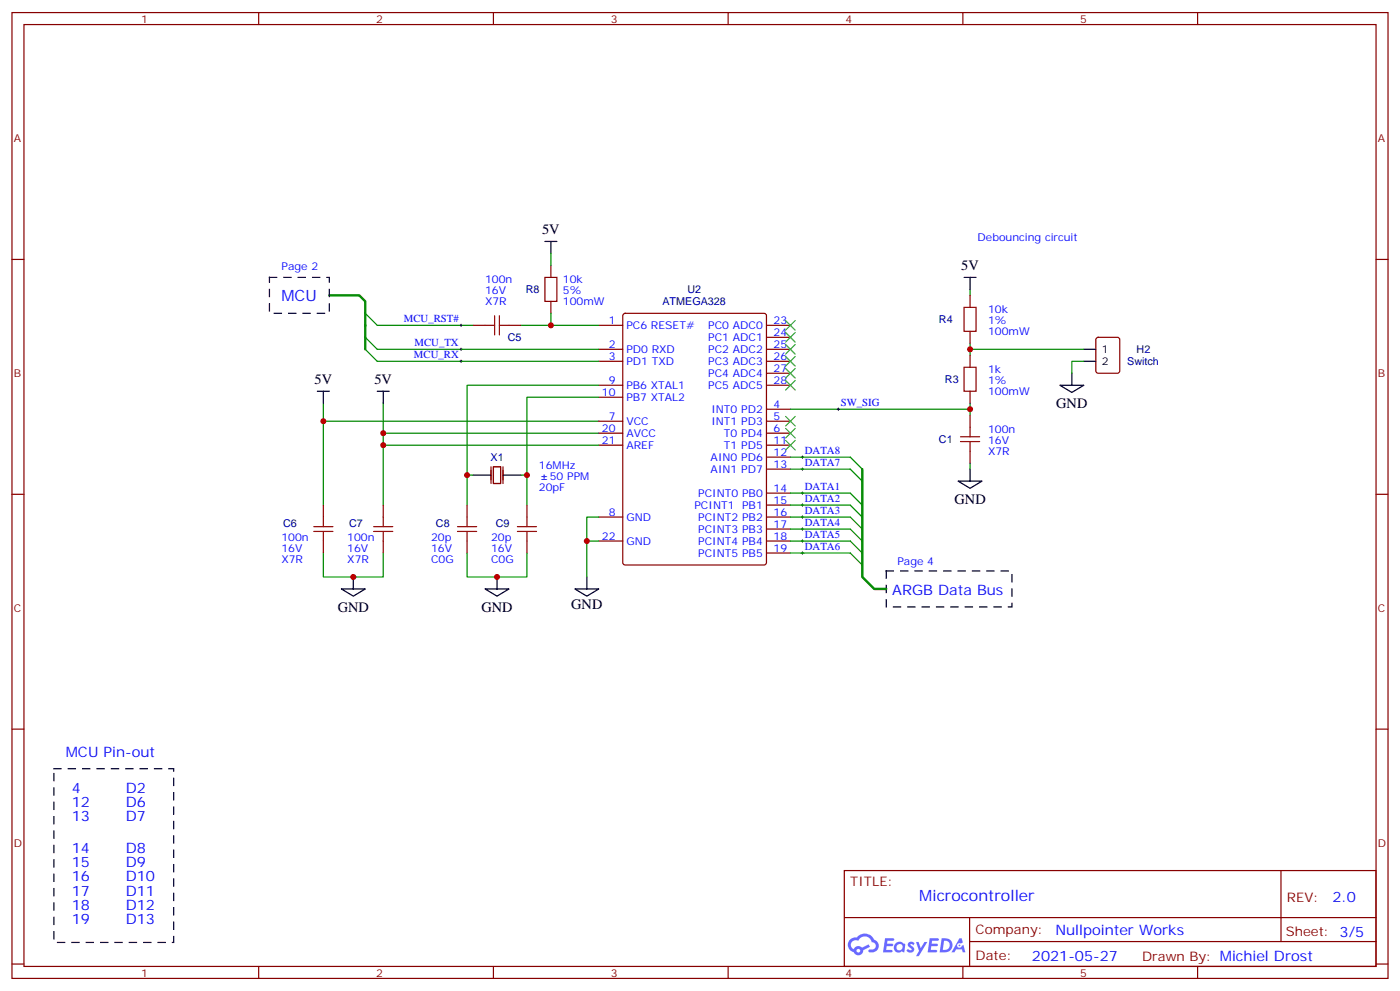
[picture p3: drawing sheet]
<svg xmlns="http://www.w3.org/2000/svg" width="412mm" height="292mm" viewBox="0 0 412 292" stroke-linecap="round" stroke-linejoin="round" font-family="sans-serif">
<g fill="none" stroke="#870000" stroke-width=".35">
<path d="M3.5 3.7h405.4v284.3h-405.4zM7.1 7.2h398.2v277.3h-398.2zM76.2 3.7v3.5M145.3 3.7v3.5M214.5 3.7v3.5M283.6 3.7v3.5M352.8 3.7v3.5M3.5 76.4h3.6M405.3 76.4h3.6M3.5 145.5h3.6M405.3 145.5h3.6M3.5 214.7h3.6"/>
<path d="M405.3 214.7h3.6M248.7 256.3h156.6v28.2h-156.6zM377.3 256.3v20.9M248.7 270.1h156.5M285.6 277.2h119.6M285.6 270.1v14.2M3.5 283.8h3.6M76.2 284.5v3.5M145.3 284.5v3.5M214.5 284.5v3.5M283.6 284.5v3.5M352.8 284.5v3.5"/>
<path d="M405.3 283.8h3.6"/>
</g>
<g fill="#5487ff">
<path d="M267.7 277.5a1.22 1.22 0 0 1 1.7 .2l-.4 .6a.47 .47 0 0 0-.3-.4 .47 .47 0 0 0-.5 .2l.1 .2a1.14 1.14 0 0 1 .8 1.8 1.14 1.14 0 0 1-1.9 0l-.2-.2 .5-.6 .7 .5a.29 .29 0 0 0 .3-.3 .29 .29 0 0 0-.2-.3 1.04 1.04 0 0 1-.6-1.7z"/>
<path d="M260.7 276.2h2.4l.3 .2-.2 .5-1.8 .1-.1 .8h1.5l.3 .4-.3 .4h-1.6l-.2 1.1h1.7l.2 .3-.2 .3-2.6 .1z"/>
<path d="M273.8 276.2h2.4l.3 .2-.1 .5-1.8 .1-.2 .8h1.6l.3 .4-.4 .4-1.6-.1-.1 1.1 1.7 .1 .2 .3-.2 .3-2.6 .1z"/>
<path d="M282.6 276.2h.7l.3 1.3-.6 .3a.69 .69 0 0 0-1 .3 .69 .69 0 0 0 .4 .9 .69 .69 0 0 0 .9-.6l.5-.2 .6 2.2h-.8l-.2-.9h-1.8l-.5 .9h-.8z"/>
<path d="M269.8 277.3h.8l.6 1.8 1.1-1.8h.9l-2.6 4.2h-.8l.9-1.5z"/>
<path d="M277.4 276.2l-.6 4.2h1.3a2.11 2.11 0 0 0 2.5-2.1 2.11 2.11 0 0 0-2.5-2.1zM278.1 277a1.39 1.39 0 0 1 1.7 1.4 1.39 1.39 0 0 1-1.8 1.2h-.3z"/>
<path d="M263.7 277.8a1.54 1.54 0 0 0-.1 2.2 1.54 1.54 0 0 0 2.2 .1l.6 .3 .3-2.3-.2-.3h-.4a1.49 1.49 0 0 0-2.4 0zM264 278.8a.94 .94 0 0 1 1.8 0 .94 .94 0 0 1-1.8 0z"/>
<path d="M250.4 276.6a2.18 2.18 0 0 0 1.1 3.7 1.44 1.44 0 0 0 1.6 .9 1.44 1.44 0 0 0 1.2-1.4l2-1.1-.5-.7-1.9 1a1.47 1.47 0 0 0-2.4 .4 1.39 1.39 0 0 1-.7-1.9 1.39 1.39 0 0 1 2-.5 2.12 2.12 0 0 1 2.2-1.3 2.12 2.12 0 0 1 1.9 1.7 1.14 1.14 0 0 1 1.1 1.4 1.14 1.14 0 0 1-1.7 .7 .43 .43 0 0 0-.5 .4 .43 .43 0 0 0 .4 .5 1.98 1.98 0 0 0 2.5-1.2 1.98 1.98 0 0 0-1.2-2.6 3.1 3.1 0 0 0-5.3-.6l-.9 .1zM252.3 279.9a.55 .55 0 0 1 1.1 0 .55 .55 0 0 1-1.1 0z"/>
<circle cx="282.6" cy="278.3" r=".26"/>
</g>
<path d="M79.4 81.7h17.6v10.6h-17.6zM261.1 168.1h37v10.6h-37zM15.9 226.3h35.3v51.2h-35.3z" fill="none" stroke="#000" stroke-width=".35" stroke-dasharray="2.1 2.1"/>
<g fill="none" stroke="#008700" stroke-width=".35">
<path d="M162.3 74.6v3.5M107.6 99.3l3.5 3.5h65.3M107.6 92.3l3.5 3.5h28.2M153.5 95.8h22.9M162.3 92.3v3.5M285.8 85.2v1.8M95.2 118.7v30M107.6 102.8l3.5 3.6h65.3M112.9 118.7v30M176.4 113.4h-38.8v35.3M176.4 116.9h-21.2v31.8M285.8 102.8h33.5"/>
<path d="M285.8 101.1v3.5M285.8 118.7v3.5M319.3 106.4h-3.6v3.5M95.2 124h81.2M112.9 127.5h63.5M112.9 131.1h63.5M137.6 139.9h1.7M153.5 139.9h1.7M232.8 138.1h17.7l3.5 3.5M232.8 134.6h17.7l3.5 3.5M232.8 120.5h53M285.8 136.3v1.8"/>
<path d="M176.4 159.3h-3.5v10.6M176.4 152.2h-3.5v7.1M232.8 159.3h17.7l3.5 3.5M232.8 155.8h17.7l3.5 3.5M232.8 152.2h17.7l3.5 3.6M232.8 148.7h17.7l3.5 3.5M232.8 145.2h17.7l3.5 3.5M95.2 162.8v7.1h17.7v-7.1M137.6 162.8v7.1h17.6v-7.1M232.8 162.8h17.7l3.5 3.5"/>
</g>
<g fill="none" stroke="#000" stroke-width=".35">
<path d="M160.5 71.1h3.5M162.3 71.1v3.5M284 81.7h3.5M285.8 81.7v3.5M93.5 115.2h3.5M95.2 115.2v3.5M111.1 115.2h3.6M112.9 115.2v3.5M312.2 113.4h7.1l-3.6 2.1zM315.7 109.9v3.5M319.3 102.8h3.5M319.3 106.4h3.5"/>
<path d="M139.3 139.9h5.3M148.2 139.9h5.3M285.8 138.1v3.5M282.2 141.6h7.1l-3.5 2.2zM100.5 173.4h7.1l-3.5 2.1zM104.1 169.9v3.5M142.9 173.4h7l-3.5 2.1zM146.4 169.9v3.5M169.3 173.4h7.1l-3.5 2.1zM172.9 169.9v3.5"/>
</g>
<g fill="none" stroke="#a10000" stroke-width=".35">
<path d="M142.9 95.8h2.8M145.7 93v5.6M147.1 95.8h2.8M147.1 93v5.6M284 90.5h3.5v7h-3.5zM284 108.1h3.5v7.1h-3.5zM282.9 128.6h5.7M282.9 130h5.7M285.8 125.8v2.8M285.8 130v2.8M92.4 156.5h5.7M92.4 155h5.7"/>
<path d="M95.2 152.2v2.8M95.2 156.5v2.8M110.1 156.5h5.6M110.1 155h5.6M112.9 152.2v2.8M112.9 156.5v2.8M134.8 156.5h5.6M134.8 155h5.6M137.6 152.2v2.8M137.6 156.5v2.8M152.4 156.5h5.6M152.4 155h5.6"/>
<path d="M155.2 152.2v2.8M155.2 156.5v2.8"/>
</g>
<g fill="none" stroke="#870000" stroke-width=".35">
<path d="M162.3 78.1v3.6M139.3 95.8h3.6M149.9 95.8h3.6M160.5 81.7h3.5v7h-3.5zM162.3 88.7v3.6M176.4 95.8h7M183.7 92.5l.4-.2h41l.6 .4 .1 72.9-.5 .7h-41.2l-.6-.4-.1-72.9zM225.8 95.8h7M225.8 99.3h7M285.8 87v3.5M285.8 97.5v3.6M323 99.5l.5-.2h5.6l.7 .4v9.5l-.4 .6-5.9 .1-.7-.5v-9.4z"/>
<path d="M176.4 102.8h7M176.4 106.4h7M176.4 113.4h7M176.4 116.9h7M225.8 102.8h7M225.8 106.4h7M225.8 113.4h7M225.8 109.9h7M285.8 104.6v3.5M285.8 115.2v3.5M176.4 124h7M176.4 127.5h7"/>
<path d="M176.4 131.1h7M225.8 120.5h7M225.8 124h7M225.8 127.5h7M225.8 131.1h7M225.8 134.6h7M225.8 138.1h7M285.8 122.2v3.6M285.8 132.8v3.5M95.2 148.7v3.5M95.2 159.3v3.5M112.9 148.7v3.5"/>
<path d="M112.9 159.3v3.5M137.6 148.7v3.5M137.6 159.3v3.5M155.2 148.7v3.5M155.2 159.3v3.5M176.4 152.2h7M176.4 159.3h7M225.8 152.2h7M225.8 145.2h7M225.8 148.7h7M225.8 155.8h7M225.8 159.3h7"/>
<path d="M225.8 162.8h7"/>
</g>
<g fill="none" stroke="#000" stroke-width=".29">
<path d="M135.5 95.8h.7M135.8 95.4v.7M135.5 102.8h.7M135.5 106.4h.7M135.8 102.5v.7M135.8 106v.7M236 134.6h.7M236 138.1h.7M236.4 134.2v.7M236.4 137.8v.7M246.6 120.5h.7M246.9 120.1v.7"/>
<path d="M236 159.3h.7M236 155.8h.7M236 152.2h.7M236 148.7h.7M236 145.2h.7M236.4 144.8v.7M236.4 148.3v.7M236.4 151.9v.7M236.4 155.4v.7M236.4 158.9v.7M236 162.8h.7M236.4 162.5v.7"/>
</g>
<path d="M97 87h8.8l1.8 1.7v14.1M254 138.1v31.8l3.5 3.5h3.6" fill="none" stroke="#008700" stroke-width=".71"/>
<path d="M144.6 137.4v4.9M145.3 137.4h2.2v4.9h-2.2zM148.2 137.4v4.9" fill="none" stroke="#871200" stroke-width=".35"/>
<g fill="none" stroke="#3c3" stroke-width=".35">
<path d="M231.4 94.4l2.8 2.8M231.4 97.9l2.8 2.8M234.2 94.4l-2.8 2.8M234.2 97.9l-2.8 2.8M231.4 101.4l2.8 2.8M231.4 105l2.8 2.8M231.4 108.5l2.8 2.8M231.4 112l2.8 2.8M234.2 101.4l-2.8 2.8M234.2 105l-2.8 2.8M234.2 108.5l-2.8 2.8M234.2 112l-2.8 2.8"/>
<path d="M231.4 129.6l2.8 2.9M231.4 126.1l2.8 2.8M231.4 122.6l2.8 2.8M234.2 129.6l-2.8 2.9M234.2 126.1l-2.8 2.8M234.2 122.6l-2.8 2.8"/>
</g>
<g fill="#c00">
<circle cx="95.3" cy="124" r=".88"/>
<circle cx="112.9" cy="127.5" r=".88"/>
<circle cx="172.9" cy="159.3" r=".88"/>
<circle cx="112.9" cy="131.1" r=".88"/>
<circle cx="104.1" cy="169.9" r=".88"/>
<circle cx="137.6" cy="139.9" r=".88"/>
<circle cx="155.2" cy="139.9" r=".88"/>
<circle cx="146.4" cy="169.9" r=".88"/>
<circle cx="162.3" cy="95.8" r=".88"/>
<circle cx="285.8" cy="120.5" r=".88"/>
<circle cx="285.8" cy="102.8" r=".88"/>
</g>
<g font-size="4.6" fill="#00f">
<text x="82.9" y="88.7">MCU</text>
<text x="270.8" y="265.3">Microcontroller</text>
</g>
<g font-size="4.2">
<text x="159.7" y="69">5V</text>
<text x="283.2" y="79.6">5V</text>
<text x="92.7" y="113.1">5V</text>
<text x="110.3" y="113.1">5V</text>
<text x="311.1" y="120.1">GND</text>
<text x="281.2" y="148.4">GND</text>
<text x="168.3" y="179.4">GND</text>
<text x="99.5" y="180.1">GND</text>
<text x="141.8" y="180.1">GND</text>
</g>
<g font-size="4.2" fill="#00f">
<text x="262.8" y="175.2">ARGB Data Bus</text>
<text x="19.4" y="222.8">MCU Pin-out</text>
<text x="21.2" y="233.4">4</text>
<text x="37" y="233.4">D2</text>
<text x="21.2" y="237.6">12</text>
<text x="37" y="237.6">D6</text>
<text x="21.2" y="241.8">13</text>
<text x="37" y="241.8">D7</text>
<text x="21.2" y="251">14</text>
<text x="37" y="251">D8</text>
<text x="21.2" y="255.2">15</text>
<text x="37" y="255.2">D9</text>
<text x="21.2" y="259.5">16</text>
<text x="21.2" y="263.7">17</text>
<text x="37" y="259.5">D10</text>
<text x="37" y="263.7">D11</text>
<text x="21.2" y="267.9">18</text>
<text x="37" y="267.9">D12</text>
<text x="392.5" y="265.6">2.0</text>
<text x="21.2" y="272.2">19</text>
<text x="37" y="272.2">D13</text>
<text x="310.9" y="275.1">Nullpointer Works</text>
<text x="304" y="282.9">2021-05-27</text>
</g>
<g font-size="3.9" fill="#800">
<text x="250.5" y="260.9">TITLE:</text>
<text x="379.1" y="265.6">REV:</text>
<text x="287.4" y="275.1">Company:</text>
<text x="378.7" y="275.7">Sheet: 3/5</text>
<text x="287.4" y="282.8">Date:</text>
<text x="336.4" y="282.8">Drawn By: Michiel Drost</text>
</g>
<g font-size="3.2" fill="#800">
<text x="41.6" y="6.7">1</text>
<text x="110.8" y="6.7">2</text>
<text x="179.9" y="6.7">3</text>
<text x="249.1" y="6.7">4</text>
<text x="318.2" y="6.7">5</text>
<text x="4.1" y="41.8">A</text>
<text x="405.9" y="41.8">A</text>
<text x="4.1" y="110.9">B</text>
<text x="405.9" y="110.9">B</text>
<text x="4.1" y="180.1">C</text>
<text x="405.9" y="180.1">C</text>
<text x="4.1" y="249.2">D</text>
<text x="405.9" y="249.2">D</text>
<text x="41.6" y="287.5">1</text>
<text x="110.8" y="287.5">2</text>
<text x="179.9" y="287.5">3</text>
<text x="249.1" y="287.5">4</text>
<text x="318.2" y="287.5">5</text>
</g>
<g font-size="3.2" fill="#00f">
<text x="288" y="71.1">Debouncing circuit</text>
<text x="82.9" y="79.4">Page 2</text>
<text x="142.9" y="83.4">100n</text>
<text x="165.8" y="83.4">10k</text>
<text x="142.9" y="86.6">16V</text>
<text x="142.9" y="89.8">X7R</text>
<text x="165.8" y="86.6">5%</text>
<text x="165.8" y="89.8">100mW</text>
<text x="119" y="94.9">MCU_RST#</text>
<text x="179.3" y="95.4">1</text>
<text x="227.9" y="95.4">23</text>
<text x="291" y="92.3">10k</text>
<text x="291" y="95.4">1%</text>
<text x="122.1" y="102">MCU_TX</text>
<text x="184.5" y="96.8">PC6 RESET#</text>
<text x="208.6" y="96.8">PC0 ADC0</text>
<text x="208.6" y="100.4">PC1 ADC1</text>
<text x="227.9" y="99">24</text>
<text x="291" y="98.6">100mW</text>
<text x="121.9" y="105.5">MCU_RX</text>
<text x="179.3" y="102.5">2</text>
<text x="179.3" y="106">3</text>
<text x="184.5" y="103.9">PD0 RXD</text>
<text x="184.5" y="107.4">PD1 TXD</text>
<text x="208.6" y="103.9">PC2 ADC2</text>
<text x="208.6" y="107.4">PC3 ADC3</text>
<text x="227.9" y="102.5">25</text>
<text x="227.9" y="106">26</text>
<text x="179.3" y="113.1">9</text>
<text x="208.6" y="110.9">PC4 ADC4</text>
<text x="227.9" y="109.5">27</text>
<text x="227.9" y="113.1">28</text>
<text x="291" y="109.9">1k</text>
<text x="291" y="113.1">1%</text>
<text x="177.3" y="116.6">10</text>
<text x="184.5" y="114.5">PB6 XTAL1</text>
<text x="184.5" y="118">PB7 XTAL2</text>
<text x="208.6" y="114.5">PC5 ADC5</text>
<text x="247.6" y="119.6">SW_SIG</text>
<text x="291" y="116.2">100mW</text>
<text x="179.3" y="123.6">7</text>
<text x="184.5" y="125.1">VCC</text>
<text x="209.5" y="121.5">INT0 PD2</text>
<text x="209.5" y="125.1">INT1 PD3</text>
<text x="227.9" y="120.1">4</text>
<text x="227.9" y="123.6">5</text>
<text x="177.3" y="127.2">20</text>
<text x="177.3" y="130.7">21</text>
<text x="184.5" y="128.6">AVCC</text>
<text x="213.3" y="128.6">T0 PD4</text>
<text x="227.9" y="127.2">6</text>
<text x="227.9" y="130.7">11</text>
<text x="291" y="127.5">100n</text>
<text x="291" y="130.7">16V</text>
<text x="184.5" y="132.1">AREF</text>
<text x="209.3" y="135.6">AIN0 PD6</text>
<text x="213.3" y="132.1">T1 PD5</text>
<text x="227.9" y="134.2">12</text>
<text x="227.9" y="137.8">13</text>
<text x="237.1" y="133.7">DATA8</text>
<text x="237.1" y="137.2">DATA7</text>
<text x="291" y="133.9">X7R</text>
<text x="158.7" y="138.1">16MHz</text>
<text x="161.9" y="141.3">50 PPM</text>
<text x="209.3" y="139.2">AIN1 PD7</text>
<text x="158.7" y="144.5">20pF</text>
<text x="204.6" y="149.8">PCINT1</text>
<text x="205.7" y="146.2">PCINT0 PB0</text>
<text x="218.6" y="149.8">PB1</text>
<text x="227.9" y="144.8">14</text>
<text x="227.9" y="148.3">15</text>
<text x="237.1" y="147.8">DATA2</text>
<text x="237.1" y="144.3">DATA1</text>
<text x="179.3" y="151.9">8</text>
<text x="184.5" y="153.3">GND</text>
<text x="205.7" y="153.3">PCINT2 PB2</text>
<text x="227.9" y="151.9">16</text>
<text x="227.9" y="155.4">17</text>
<text x="237.1" y="154.9">DATA4</text>
<text x="237.1" y="151.3">DATA3</text>
<text x="82.9" y="159.3">100n</text>
<text x="102.3" y="159.3">100n</text>
<text x="127" y="159.3">20p</text>
<text x="144.6" y="159.3">20p</text>
<text x="177.3" y="158.9">22</text>
<text x="184.5" y="160.3">GND</text>
<text x="205.7" y="156.8">PCINT3 PB3</text>
<text x="205.7" y="160.3">PCINT4 PB4</text>
<text x="227.9" y="158.9">18</text>
<text x="237.1" y="161.9">DATA6</text>
<text x="237.1" y="158.4">DATA5</text>
<text x="82.9" y="162.5">16V</text>
<text x="82.9" y="165.6">X7R</text>
<text x="102.3" y="162.5">16V</text>
<text x="102.3" y="165.6">X7R</text>
<text x="127" y="162.5">16V</text>
<text x="127" y="165.6">C0G</text>
<text x="144.6" y="162.5">16V</text>
<text x="144.6" y="165.6">C0G</text>
<text x="205.7" y="163.9">PCINT5 PB5</text>
<text x="227.9" y="162.5">19</text>
<text x="264.4" y="166.3">Page 4</text>
</g>
<g font-size="3.2" fill="#000080">
<text x="154.9" y="86.3">R8</text>
<text x="195.1" y="89.9">ATMEGA328</text>
<text x="202.5" y="86.3">U2</text>
<text x="276.6" y="95.2">R4</text>
<text x="149.6" y="100.4">C5</text>
<text x="332.1" y="107.5">Switch</text>
<text x="334.8" y="103.9">H2</text>
<text x="278.4" y="112.8">R3</text>
<text x="276.6" y="130.5">C1</text>
<text x="144.5" y="135.7">X1</text>
<text x="83.4" y="155.2">C6</text>
<text x="102.8" y="155.1">C7</text>
<text x="128.4" y="155.2">C8</text>
<text x="146.1" y="155.2">C9</text>
</g>
<g font-size="3.2">
<text x="324.6" y="103.9">1</text>
<text x="324.6" y="107.4">2</text>
</g>
</svg>
